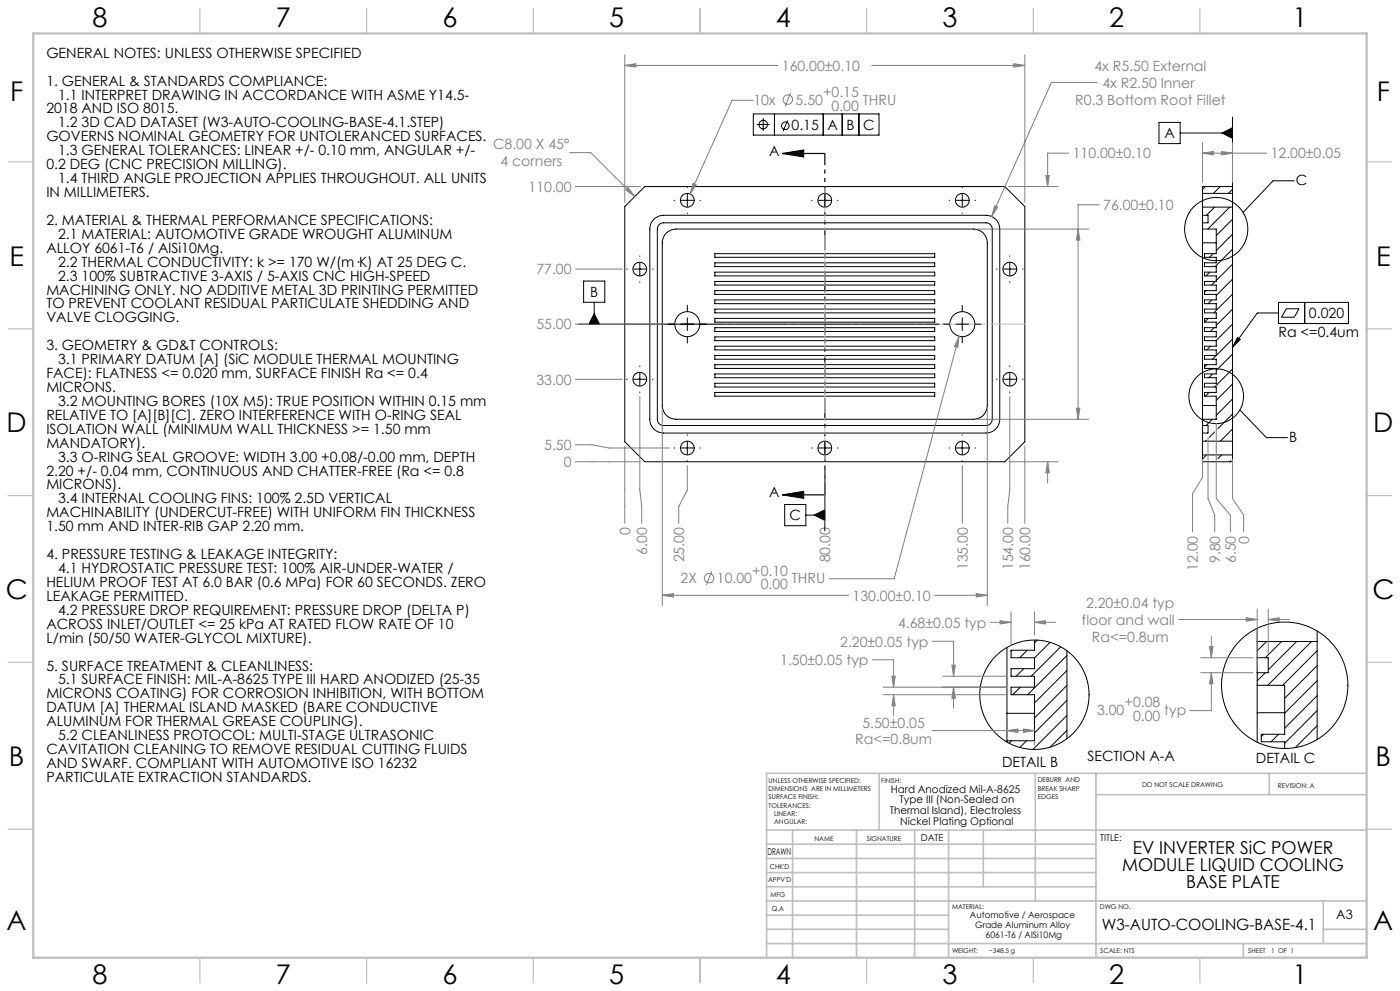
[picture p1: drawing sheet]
<svg xmlns="http://www.w3.org/2000/svg" width="420mm" height="297mm" viewBox="0 0 420 297" stroke-linecap="round" stroke-linejoin="round" font-family="sans-serif">
<g fill="none" stroke="#000" stroke-width=".3">
<path d="M226 34.1h37.7v6.4h-37.7zM227 37.3h3.9M229 35.4v3.8M232.3 34.1v6.4M236.3 36.1l-1.4 3.2M247 34.1v6.4M252.7 34.1v6.4M257.7 34.1v6.4M347.7 36.7h6.3v6.3h-6.3zM354 39.9h15.7M366.6 39.9l3.1-1.6v3.1zM369.7 35.1v25.7"/>
<path d="M206.2 56.1v.1M206.2 58.1v3.8M247.4 56.1v.1M247.4 58.1v3.8M288.7 56.1v.1M288.7 58.1v3.8M360.8 58v4.1M360.8 58h8.9v4.1M361.6 55.9l-.8 .9M366.1 55.9l-2.1 2.1M369.7 55.9h-8.9v2.1M369.7 56.8l-1.2 1.2"/>
<path d="M388.3 54.2h-6.4l-9 9.5M187.4 61.9l6-6h108l6 6v70.5l-6 6h-108l-6-6zM191.9 76.7v.1M191.9 78.7v3.8M196.1 65.7l1.7-1 1.3-.2h96.7a4.1 4.1 0 0 1 4.1 4.1v57.1a4.1 4.1 0 0 1-4.1 4.1h-96.7a4.1 4.1 0 0 1-4.2-4.1v-57.1l.2-1.2zM197.7 67.3l.6-.4 .8-.1h96.7a1.87 1.87 0 0 1 1.9 1.8v57.1a1.81 1.81 0 0 1-1.9 1.8h-96.7a1.81 1.81 0 0 1-1.9-1.8v-57.1zM199.9 69.8l1.6-.9 1.3-.3h89.3a4.1 4.1 0 0 1 4.1 4.2v48.7a4.1 4.1 0 0 1-4.1 4.2h-89.3a4.1 4.1 0 0 1-4.1-4.2v-48.7l.2-1.3zM202.2 60h.2M204.3 60h3.8M206.2 63.8v.2M210 60h.1M214.5 76h65.9v1.1h-65.9z"/>
<path d="M214.5 78.8h65.9v1.1h-65.9zM243.5 60h.1M245.5 60h3.8M247.4 63.8v.2M251.2 60h.2M284.7 60h.2M286.8 60h3.8M288.7 63.8v.2M292.5 60h.2M302.9 76.7v.1M302.9 78.7v3.8M360.8 68.6v4.2"/>
<path d="M360.8 64.5v2.3M360.8 64.5h1.6v2.3h-1.6M360.8 68.6h4.1v7.4h-3.5v1.1h3.5v1.7h-3.5v1.1h3.5v1.7h-3.5v1.1h3.5v1.6h-3.5v1.1h3.5v1.7h-3.5v1.1h3.5v1.7h-3.5v1.1h3.5v1.6h-3.5v1.2h3.5v1.6h-3.5v1.2M360.8 62.1v2.4M360.8 66.8v1.8M360.8 72.8v48.7M360.8 62.1h8.9M360.8 72.8h4.1M364 76l-1.2 1.1M364.4 62.1l-2.4 2.4M368.9 62.1l-6.6 6.5M369.7 62.1v70.1"/>
<path d="M369.7 65.7l-4.8 4.9M369.7 70.2l-4.8 4.9M369.7 74.7l-5.2 5.2M369.7 79.2l-4.8 4.9M173.5 97.2h108.3M175.1 84.2h6.3v6.4h-6.3zM178.3 94l1.5 3.2h-3.1zM178.3 90.6v6.6M188 80.6h.1M190 80.6h3.9M191.9 84.5v.1M195.8 80.6h.1"/>
<path d="M206.2 91.5v1.8M206.2 95.2v3.9M214.5 81.6h65.9v1.1h-65.9zM214.5 84.3h65.9v1.1h-65.9zM214.5 87.1h65.9v1.1h-65.9zM214.5 89.9h65.9v1.1h-65.9zM214.5 92.6h65.9v1.2h-65.9zM214.5 95.4h65.9v1.2h-65.9zM214.5 98.2h65.9v1.1h-65.9zM283 97.2h1.9M286.8 97.2h3.8M288.7 91.5v1.8"/>
<path d="M288.7 95.2v3.9M292.5 97.2h1.9M299 80.6h.1M301 80.6h3.8M302.9 84.5v.1M306.7 80.6h.2M361.4 96.6h3.5v1.6h-3.5v1.1h3.5v1.7h-3.5v1.1h3.5v1.6h-3.5v1.2h3.5v1.6M361.8 87.1l-.4 .5M362.5 95.4l-1.1 1.2M362.9 81.6l-1.1 1.1M363.5 89.9l-1.1 1.1M364.2 98.2l-1.1 1.1"/>
<path d="M364.6 84.3l-1.1 1.1M369.7 83.7l-4.8 4.8M369.7 88.2l-5.6 5.6M369.7 92.7l-4.8 4.8M369.7 97.2l-4.9 4.9M383.5 90.6h21v6.4h-21zM383.5 93.8h-6.3l-7.5 10.3M385.9 92.5h3.8l-1.4 2.6h-3.8zM391.4 90.6v6.4M188 113.7h.1M190 113.7h3.9M191.9 109.7v.2"/>
<path d="M191.9 111.8v3.8M191.9 117.5v.1M195.8 113.7h.1M206.2 101v1.8M214.5 109.3h65.9v1.1h-65.9zM214.5 101h65.9v1.1h-65.9zM214.5 103.7h65.9v1.2h-65.9zM214.5 106.5h65.9v1.2h-65.9zM214.5 112.1h65.9v1.1h-65.9zM214.5 114.9h65.9v1.1h-65.9zM214.5 117.6h65.9v1.1h-65.9zM288.7 101v1.8"/>
<path d="M299 113.7h.1M301 113.7h3.8M302.9 109.7v.2M302.9 111.8v3.8M302.9 117.5v.1M306.7 113.7h.2M361.4 101h.1M362.1 109.3l-.7 .7M362.7 117.6l-1.1 1.1M363.1 103.7l-1.1 1.2M363.8 112.1l-1.1 1.1M364.8 106.5l-1.1 1.2"/>
<path d="M364.9 106.5h-3.5v1.2h3.5v1.6h-3.5v1.1h3.5v1.7h-3.5v1.1h3.5v1.7h-3.5v1.1h3.5v1.6h-3.5v1.1h3.5v7h-4.1M369.7 101.6l-4.8 4.9M369.7 106.1l-4.8 4.9M369.7 110.6l-5.3 5.4M369.7 115.1l-4.8 4.9M369.7 119.6l-4.8 4.9M371.3 101.1l.8 .6-2.4 2.4zM202.2 134.3h.2M204.3 134.3h3.8M206.2 130.3v.2M206.2 132.4v3.8M206.2 138.1v.2"/>
<path d="M210 134.3h.1M243.5 134.3h.1M245.5 134.3h3.8M247.4 130.3v.2M247.4 132.4v3.8M247.4 138.1v.2M247.4 139.7v19.4M251.2 134.3h.2M284.7 134.3h.2M286.8 134.3h3.8M288.7 130.3v.2M288.7 132.4v3.8"/>
<path d="M288.7 138.1v.2M292.5 134.3h.2M360.8 132.2v4.1M360.8 121.5v4.2M360.8 127.5v2.3M360.8 127.5h1.6v2.3h-1.6M360.8 136.3v2.1h8.9v-2.1M360.8 125.7v1.8M360.8 129.8v2.4M360.8 136.3h8.9M360.8 132.2h8.9M360.8 121.5h4.1"/>
<path d="M361.9 136.5l-1.1 1.1M361.9 131.9l-.3 .3M363.7 125.7l-1.9 1.8M364.4 129.5l-1.6 1.6M366.5 136.3l-1.1 1.1M369.3 138.1l-.4 .3M369.7 132.2v4.1M369.7 128.6l-3.6 3.6M369.7 137.6h.1M369.7 124.1l-4.3 4.4M372 122.9l7.9 8.3h6.4M235.4 151.2h6.4v6.3h-6.4z"/>
<path d="M241.8 154.4h5.6M244.3 154.4l3.1-1.6v3.2zM302.1 194.1v19.7M303.7 194.9l-.4 .4M308.2 194.9l-2.3 2.2M310.3 191.8v3.1h-7v2.2h7v3.3h-7v2.3h7v3.2h-7v2.3h7v13.8h-8.2M311.2 191.8l-.9 .9M315 192.5l-4.7 4.7M318.2 193.8l-8.8 8.9M320.1 195v26.4M320.1 196.5l-11.8 11.7M377.2 188.3v4"/>
<path d="M377.2 197.1v4.5M377.2 197.1h3.3v4.5h-3.3M377.2 192.3v4.8M377.2 192.3h17.9M380 192.3l-2.8 2.7M384.5 192.3l-4.9 4.8M389 192.3l-8.5 8.4M393.5 192.3l-13.2 13.1M395.1 195l-10.3 10.4M395.1 199.5l-9.7 9.8M395.1 189.1v3.2M395.1 192.3v29.3"/>
<path d="M302.1 213.8v8.2M302.1 213.8h8.2M306.1 205.9l-2.3 2.3M307.1 200.4l-2.2 2.3M320.1 200.9l-9.8 9.8M320.1 205.4l-9.8 9.8M320.1 209.9l-9.8 9.8M320.1 214.4l-10.2 10.2M320.1 218.9l-5 5M377.2 205.4v8.2M377.2 205.4h8.2v14.7h-7v2.2h7v2M377.2 201.6v3.8"/>
<path d="M377.2 213.6v8.8M377.2 213.6h8.2M379.6 201.6l-2.4 2.4M395.1 204l-9.7 9.7M395.1 208.5l-9.7 9.7M395.1 213l-9.7 9.7M395.1 217.5l-6.5 6.5M302.1 222v.4M303.5 222l-.7 .7M308 222l-2 2M379.1 220.1l-.7 .7M383.6 220.1l-2.3 2.2"/>
<circle cx="229" cy="37.3" r="1.27"/>
<circle cx="235.6" cy="37.7" r="1.13"/>
<circle cx="206.2" cy="60" r="2.06"/>
<circle cx="247.4" cy="60" r="2.06"/>
<circle cx="288.7" cy="60" r="2.06"/>
<circle cx="364.9" cy="68.7" r="9.5"/>
<circle cx="191.9" cy="80.7" r="2.06"/>
<circle cx="206.2" cy="97.2" r="3.7"/>
<circle cx="288.7" cy="97.2" r="3.8"/>
<circle cx="303" cy="80.7" r="2.06"/>
<circle cx="191.9" cy="113.6" r="2.06"/>
<circle cx="303" cy="113.6" r="2.06"/>
<circle cx="364.9" cy="118.8" r="8.2"/>
<circle cx="206.2" cy="134.3" r="2.06"/>
<circle cx="247.4" cy="134.3" r="2.06"/>
<circle cx="288.7" cy="134.3" r="2.06"/>
<circle cx="310.3" cy="208.2" r="16.4"/>
<circle cx="385.4" cy="205.4" r="18.9"/>
</g>
<g fill="none" stroke="#808080" stroke-width=".3">
<path d="M187.4 19.6l3.3-.5v1zM187.4 16.4v44.2M187.4 19.6h46M261.5 19.6h45.9M304.1 19.1l3.3 .5-3.3 .5zM307.4 16.4v44.2M226 30.1h-6.4l-12.6 28M237.2 27.8l-1.7 4.1M329.1 24.7h-13.7l-17.9 40.2M170.9 45.8h6.3l13.2 13.1M172.6 55.9h19.6M187.7 56.9l.8-.7 1.9 2.7z"/>
<path d="M207.9 54.9l.9 .4-1.8 2.8zM302.7 55.9h14.8M313.8 52.6h1l-.5 3.3zM320.6 45.9h-6.3v10M360.8 45.9l3.2-.5v1zM360.8 45.9h19.2M360.8 42.7v11.9M366.4 45.4l3.3 .5-3.3 .5zM369.7 42.7v11.9M293.3 68.6h33.3M298.4 61.7l.9 .4-1.8 2.8zM323.4 68.6l.6 3.4h-1.1z"/>
<path d="M329.8 61.4h-6.4v64.3M172.6 97.2h26.6M172.6 80.6h14.1M172.6 113.7h14.1M191.9 118.9v27.9l.6 5v5M287.7 100.8l-.4 3.3-.9-.3zM287.7 100.8l-19.4 72.7h-19.5M302.9 118.9v27.9l-.6 5v5M172.6 138.4h19.6M172.6 133.3h5l5 1h18.3M187.4 133.7v23.1M198.7 122.8v58.8"/>
<path d="M206.2 139.5v7.3l-2.6 5v5M247.4 139.5v17.3M288.7 139.5v17.3M293.3 125.7h33.3M296.2 122.8v58.8M302.7 138.4h14.8M307.4 133.7v23.1M314.3 138.4l.5 3.3h-1zM314.3 138.4v6.3M322.9 122.3h1.1l-.6 3.4zM360.8 137.6v5.4l-3 5v11.4M362.4 131.1v18.3l2 5v5"/>
<path d="M364.9 126.9v22.5l4.2 5v5M369.7 137.6v11.8l3.4 5v5M198.7 178.4l3.3-.5v1zM198.7 178.4h55.9M213.5 171.2l-1.6 4.1M280.4 178.4h15.8M292.9 177.9l3.3 .5-3.3 .5zM261.7 197.7h6.4v8.2M279.7 192.2h6.4v10.5M285.6 199.4h1l-.5 3.3zM297.1 186.5h6.2M300 186l3.3 .5-3.3 .5z"/>
<path d="M303.3 183.3v10.3M310.3 186.5l3.3-.5v1zM310.3 183.3v7M310.3 186.5h6.4M353.6 185.7h23.6M360.2 197.1h15.7M362.9 193.8h1l-.5 3.3zM363.4 190.8v6.3M373.9 185.1l3.3 .6-3.3 .5zM377.2 182.5v17.8M380.5 185.7l3.3-.6v1.1zM380.5 182.5v13.4"/>
<path d="M380.5 185.7h6.3M264.9 208.2h37.1M264.9 205.9h37.1M267.6 202.7h1l-.5 3.2zM268.1 208.2l.5 3.3h-1zM268.1 208.2v6.4M279.6 219h30.7M282.9 202.7h19.1M286.1 205.9l.5 3.4h-1zM286.1 205.9v6.4M302.1 219l3.3-.5v1zM302.1 215.8v4.9"/>
<path d="M307 218.5l3.3 .5-3.3 .5zM360.2 201.6h15.7M363.4 201.6l.5 3.3h-1zM363.4 201.6v11.4h-6.4M310.3 222.1v1.2"/>
<circle cx="236.4" cy="29.8" r="1.41"/>
<circle cx="212.7" cy="173.3" r="1.41"/>
</g>
<path d="M234.7 46l6.4-1v2zM234.7 46h12.7M234.7 148.3l6.4-1v2zM234.7 148.3h12.7" fill="none" stroke="#000" stroke-width=".35"/>
<path d="M247.5 46v102.3" fill="none" stroke="#000" stroke-width=".35" stroke-dasharray="6.3 1.3 1.3 1.3 1.3 1.3" stroke-dashoffset="2.8" stroke-linecap="butt"/>
<path d="M187.5 97.1h120" fill="none" stroke="#c0c0c0" stroke-width=".3" stroke-dasharray="15.2 1.3 1.3 1.3" stroke-dashoffset="4.8" stroke-linecap="butt"/>
<path d="M247.5 138.4v-82.5" fill="none" stroke="#c0c0c0" stroke-width=".3" stroke-dasharray="15.2 1.3 1.3 1.3" stroke-dashoffset="4.5" stroke-linecap="butt"/>
<g fill="none" stroke="#c0c0c0" stroke-width=".35">
<path d="M60 2.5v7.5M110 2.5v7.5M160 2.5v7.5M210 2.5v7.5M260 2.5v7.5M310 2.5v7.5M360 2.5v7.5M2.5 48.5h7.5M410 48.5h7.5M2.5 98.5h7.5M410 98.5h7.5M2.5 148.5h7.5"/>
<path d="M410 148.5h7.5M2.5 198.5h7.5M410 198.5h7.5M2.5 248.5h7.5M410 248.5h7.5M60 287v7.5M110 287v7.5M160 287v7.5M210 287v7.5M260 287v7.5M310 287v7.5M360 287v7.5"/>
</g>
<g fill="none" stroke="#c0c0c0" stroke-width=".5">
<path d="M263.8 231.8v17M310.6 231.8v38.2M328.8 231.8v55.2M328.8 238.2h81.2M380.8 231.8v6.4M410 231.8h-180v55.2M230 248.8h180M230 257.3h98.8M230 253h98.8M237.8 248.8v38.2M257 248.8v38.2M274.4 248.8v38.2"/>
<path d="M284.6 248.8v38.2M295 248.8v17M230 265.8h98.8M230 261.5h98.8M230 278.5h54.6M230 274.3h54.6M230 270h180M397 278.5h13M397 270v12.8M230 282.8h180M373 282.8v4.2"/>
</g>
<path d="M10 10h400v277h-400z" fill="none" stroke="#c0c0c0" stroke-width=".7"/>
<g fill="#000">
<path d="M234.7 46l6.4-1v2zM234.7 148.3l6.4-1v2z"/>
<path d="M178.3 94l1.5 3.2h-3.1zM244.3 154.4l3.1 1.6v-3.2zM371.3 101.1l.8 .6-2.4 2.4zM366.6 39.9l3.1 1.5v-3.1z"/>
</g>
<path d="M187.4 19.6l3.3-.5v1zM304.1 19.1l3.3 .5-3.3 .5zM313.8 52.6h1l-.5 3.3zM314.3 138.4l.5 3.3h-1zM187.7 56.9l.8-.7 1.9 2.7zM207.9 54.9l-.9 3.2 1.8-2.8zM287.7 100.8l-1.3 3 .9 .3zM323.4 68.6l.6 3.4h-1.1zM322.9 122.3h1.1l-.6 3.4zM198.7 178.4l3.3-.5v1zM292.9 177.9l3.3 .5-3.3 .5zM298.4 61.7l-.9 3.2 1.8-2.8zM360.8 45.9l3.2-.5v1zM366.4 45.4l3.3 .5-3.3 .5zM302.1 219l3.3-.5v1zM307 218.5l3.3 .5-3.3 .5zM268.1 208.2l.5 3.3h-1zM267.6 202.7h1l-.5 3.2zM286.1 205.9l.5 3.4h-1zM285.6 199.4h1l-.5 3.3zM300 186l3.3 .5-3.3 .5zM310.3 186.5l3.3-.5v1zM363.4 201.6l.5 3.3h-1zM362.9 193.8h1l-.5 3.3zM373.9 185.1l3.3 .6-3.3 .5zM380.5 185.7l3.3-.6v1.1z" fill="#808080"/>
<g font-size="8.1">
<text x="27.8" y="8">8</text>
<text x="82.8" y="8">7</text>
<text x="132.8" y="8">6</text>
<text x="182.8" y="8">5</text>
<text x="232.8" y="8">4</text>
<text x="282.8" y="8">3</text>
<text x="332.8" y="8">2</text>
<text x="387.8" y="8">1</text>
<text x="3" y="30.4">F</text>
<text x="413" y="30.4">F</text>
<text x="2.8" y="79.6">E</text>
<text x="412.8" y="79.6">E</text>
<text x="2" y="129.6">D</text>
<text x="412" y="129.6">D</text>
<text x="1.7" y="179.6">C</text>
<text x="411.7" y="179.6">C</text>
<text x="2.7" y="229.6">B</text>
<text x="412.7" y="229.6">B</text>
<text x="2" y="278.9">A</text>
<text x="412" y="278.9">A</text>
<text x="27.8" y="295">8</text>
<text x="82.8" y="295">7</text>
<text x="132.8" y="295">6</text>
<text x="182.8" y="295">5</text>
<text x="232.8" y="295">4</text>
<text x="282.8" y="295">3</text>
<text x="332.8" y="295">2</text>
<text x="387.8" y="295">1</text>
</g>
<g font-size="5.3">
<text x="339.9" y="256">EV INVERTER SiC POWER</text>
<text x="336.7" y="261.1">MODULE LIQUID COOLING</text>
<text x="355.8" y="266.2">BASE PLATE</text>
</g>
<text font-size="4.7" x="330.6" y="278.8">W3-AUTO-COOLING-BASE-4.1</text>
<g font-size="4.2">
<text x="13.9" y="17.3">GENERAL NOTES: UNLESS OTHERWISE SPECIFIED</text>
<text x="13.9" y="25.7">1. GENERAL &amp; STANDARDS COMPLIANCE:</text>
<text x="17.4" y="29.8">1.1 INTERPRET DRAWING IN ACCORDANCE WITH ASME Y14.5-</text>
<text x="13.9" y="34">2018 AND ISO 8015.</text>
<text x="17.4" y="38.2">1.2 3D CAD DATASET (W3-AUTO-COOLING-BASE-4.1.STEP)</text>
<text x="237.5" y="38.9">0.15</text>
<text x="248.3" y="38.9">A</text>
<text x="254" y="38.9">B</text>
<text x="259" y="38.9">C</text>
<text x="349.3" y="41.4">A</text>
<text x="13.9" y="42.3">GOVERNS NOMINAL GEOMETRY FOR UNTOLERANCED SURFACES.</text>
<text x="17.4" y="46.5">1.3 GENERAL TOLERANCES: LINEAR +/- 0.10 mm, ANGULAR +/-</text>
<text x="230.7" y="46.7">A</text>
<text x="13.9" y="50.7">0.2 DEG (CNC PRECISION MILLING).</text>
<text x="13.9" y="59">IN MILLIMETERS.</text>
<text x="17.4" y="54.9">1.4 THIRD ANGLE PROJECTION APPLIES THROUGHOUT. ALL UNITS</text>
<text x="388.8" y="55.4">C</text>
<text x="13.9" y="67.4">2. MATERIAL &amp; THERMAL PERFORMANCE SPECIFICATIONS:</text>
<text x="17.4" y="71.6">2.1 MATERIAL: AUTOMOTIVE GRADE WROUGHT ALUMINUM</text>
<text x="13.9" y="75.7">ALLOY 6061-T6 / AlSi10Mg.</text>
<text x="17.4" y="79.9">2.2 THERMAL CONDUCTIVITY: k &gt;= 170 W/(m·K) AT 25 DEG C.</text>
<text x="13.9" y="88.3">MACHINING ONLY. NO ADDITIVE METAL 3D PRINTING PERMITTED</text>
<text x="17.4" y="84.1">2.3 100% SUBTRACTIVE 3-AXIS / 5-AXIS CNC HIGH-SPEED</text>
<text x="177" y="89">B</text>
<text x="13.9" y="92.4">TO PREVENT COOLANT RESIDUAL PARTICULATE SHEDDING AND</text>
<text x="392.7" y="95.4">0.020</text>
<text x="13.9" y="96.6">VALVE CLOGGING.</text>
<text x="383.5" y="101.1">Ra &lt;=0.4um</text>
<text x="13.9" y="105">3. GEOMETRY &amp; GD&amp;T CONTROLS:</text>
<text x="13.9" y="113.3">FACE): FLATNESS &lt;= 0.020 mm, SURFACE FINISH Ra &lt;= 0.4</text>
<text x="17.4" y="109.1">3.1 PRIMARY DATUM [A] (SiC MODULE THERMAL MOUNTING</text>
<text x="13.9" y="117.5">MICRONS.</text>
<text x="13.9" y="125.8">RELATIVE TO [A][B][C]. ZERO INTERFERENCE WITH O-RING SEAL</text>
<text x="17.4" y="121.7">3.2 MOUNTING BORES (10X M5): TRUE POSITION WITHIN 0.15 mm</text>
<text x="13.9" y="130">ISOLATION WALL (MINIMUM WALL THICKNESS &gt;= 1.50 mm</text>
<text x="13.9" y="134.2">MANDATORY).</text>
<text x="386.8" y="132.3">B</text>
<text x="13.9" y="142.5">2.20 +/- 0.04 mm, CONTINUOUS AND CHATTER-FREE (Ra &lt;= 0.8</text>
<text x="17.4" y="138.4">3.3 O-RING SEAL GROOVE: WIDTH 3.00 +0.08/-0.00 mm, DEPTH</text>
<text x="13.9" y="146.7">MICRONS).</text>
<text x="230.7" y="149">A</text>
<text x="13.9" y="155">MACHINABILITY (UNDERCUT-FREE) WITH UNIFORM FIN THICKNESS</text>
<text x="17.4" y="150.9">3.4 INTERNAL COOLING FINS: 100% 2.5D VERTICAL</text>
<text x="236.9" y="156">C</text>
<text x="13.9" y="159.2">1.50 mm AND INTER-RIB GAP 2.20 mm.</text>
<text x="13.9" y="167.6">4. PRESSURE TESTING &amp; LEAKAGE INTEGRITY:</text>
<text x="17.4" y="171.7">4.1 HYDROSTATIC PRESSURE TEST: 100% AIR-UNDER-WATER /</text>
<text x="13.9" y="175.9">HELIUM PROOF TEST AT 6.0 BAR (0.6 MPa) FOR 60 SECONDS. ZERO</text>
<text x="13.9" y="180.1">LEAKAGE PERMITTED.</text>
<text x="17.4" y="184.3">4.2 PRESSURE DROP REQUIREMENT: PRESSURE DROP (DELTA P)</text>
<text x="13.9" y="188.4">ACROSS INLET/OUTLET &lt;= 25 kPa AT RATED FLOW RATE OF 10</text>
<text x="13.9" y="192.6">L/min (50/50 WATER-GLYCOL MIXTURE).</text>
<text x="13.9" y="201">5. SURFACE TREATMENT &amp; CLEANLINESS:</text>
<text x="13.9" y="209.3">MICRONS COATING) FOR CORROSION INHIBITION, WITH BOTTOM</text>
<text x="17.4" y="205.1">5.1 SURFACE FINISH: MIL-A-8625 TYPE III HARD ANODIZED (25-35</text>
<text x="13.9" y="213.5">DATUM [A] THERMAL ISLAND MASKED (BARE CONDUCTIVE</text>
<text x="13.9" y="217.7">ALUMINUM FOR THERMAL GREASE COUPLING).</text>
<text x="17.4" y="221.8">5.2 CLEANLINESS PROTOCOL: MULTI-STAGE ULTRASONIC</text>
<text x="13.9" y="226">CAVITATION CLEANING TO REMOVE RESIDUAL CUTTING FLUIDS</text>
<text x="13.9" y="230.2">AND SWARF. COMPLIANT WITH AUTOMOTIVE ISO 16232</text>
<text x="300.6" y="229.9">DETAIL B</text>
<text x="326.3" y="228.2">SECTION A-A</text>
<text x="376.8" y="228.6">DETAIL C</text>
<text x="13.9" y="234.4">PARTICULATE EXTRACTION STANDARDS.</text>
</g>
<g font-size="4.2" fill="#808080">
<text x="234.6" y="21.2">160.00±0.10</text>
<text x="328.3" y="21.2">4x R5.50 External</text>
<text x="246.9" y="29.1">+0.15</text>
<text x="330.7" y="26.3">4x R2.50 Inner</text>
<text x="226" y="31.4">10x</text>
<text x="238.7" y="31.4">5.50</text>
<text x="249.5" y="33.2">0.00</text>
<text x="258.9" y="31.4">THRU</text>
<text x="322.6" y="31.3">R0.3 Bottom Root Fillet</text>
<text x="147.9" y="44.7">C8.00 X 45°</text>
<text x="321.8" y="47.5">110.00±0.10</text>
<text x="381.2" y="47.5">12.00±0.05</text>
<text x="150.1" y="49.8">4 corners</text>
<text x="158.6" y="57.5">110.00</text>
<text x="331" y="63">76.00±0.10</text>
<text x="160.9" y="82.2">77.00</text>
<text x="160.9" y="98.7">55.00</text>
<text x="160.9" y="115.2">33.00</text>
<text x="163.3" y="134.9">5.50</text>
<text x="169.1" y="140">0</text>
<text x="189.1" y="160.3" transform="rotate(-90 189.1 160.3)">0</text>
<text x="194.1" y="166.2" transform="rotate(-90 194.1 166.2)">6.00</text>
<text x="374.7" y="162.9" transform="rotate(-90 374.7 162.9)">0</text>
<text x="205.3" y="168.5" transform="rotate(-90 205.3 168.5)">25.00</text>
<text x="225.6" y="172.5">+0.10</text>
<text x="249.1" y="168.5" transform="rotate(-90 249.1 168.5)">80.00</text>
<text x="290.3" y="170.9" transform="rotate(-90 290.3 170.9)">135.00</text>
<text x="304" y="170.9" transform="rotate(-90 304 170.9)">154.00</text>
<text x="309.1" y="170.9" transform="rotate(-90 309.1 170.9)">160.00</text>
<text x="359.4" y="171.1" transform="rotate(-90 359.4 171.1)">12.00</text>
<text x="366" y="168.8" transform="rotate(-90 366 168.8)">9.80</text>
<text x="370.7" y="168.8" transform="rotate(-90 370.7 168.8)">6.50</text>
<text x="204.2" y="174.8">2X</text>
<text x="215.1" y="174.8">10.00</text>
<text x="228.2" y="176.6">0.00</text>
<text x="237.6" y="174.8">THRU</text>
<text x="255.8" y="180">130.00±0.10</text>
<text x="325.8" y="182.2">2.20±0.04 typ</text>
<text x="269.4" y="188.1">4.68±0.05 typ</text>
<text x="324.6" y="187.2">floor and wall</text>
<text x="252.1" y="193.8">2.20±0.05 typ</text>
<text x="327.6" y="192.3">Ra&lt;=0.8um</text>
<text x="234.1" y="199.3">1.50±0.05 typ</text>
<text x="329.1" y="214.3">3.00</text>
<text x="337.3" y="212">+0.08</text>
<text x="349.3" y="214.3">typ</text>
<text x="258.7" y="218">5.50±0.05</text>
<text x="339.9" y="216.1">0.00</text>
<text x="256.6" y="223.1">Ra&lt;=0.8um</text>
</g>
<text font-size="3.9" x="400.9" y="275.5">A3</text>
<g font-size="3.2">
<text x="267.2" y="237.6">Hard Anodized Mil-A-8625</text>
<text x="267" y="243.9">Thermal Island), Electroless</text>
<text x="269.9" y="240.8">Type III (Non-Sealed on</text>
<text x="270.1" y="247.1">Nickel Plating Optional</text>
</g>
<g font-size="2.8">
<text x="276.2" y="252">DATE</text>
<text x="230.2" y="256.3">DRAWN</text>
<text x="330.1" y="252.1">TITLE:</text>
</g>
<g font-size="2.7">
<text x="291" y="275.2">Automotive / Aerospace</text>
<text x="292.5" y="278.2">Grade Aluminum Alloy</text>
<text x="295.7" y="281.2">6061-T6 / AlSi10Mg</text>
</g>
<g font-size="2">
<text x="230.6" y="234.6">UNLESS OTHERWISE SPECIFIED:</text>
<text x="230.6" y="237.1">DIMENSIONS ARE IN MILLIMETERS</text>
<text x="230.6" y="239.6">SURFACE FINISH:</text>
<text x="264.4" y="234.6">FINISH:</text>
<text x="311.3" y="234.5">DEBURR AND</text>
<text x="311.3" y="237">BREAK SHARP</text>
<text x="311.3" y="239.5">EDGES</text>
<text x="342.6" y="236">DO NOT SCALE DRAWING</text>
<text x="383.3" y="236.2">REVISION: A</text>
<text x="230.6" y="242.1">TOLERANCES:</text>
<text x="232.2" y="244.6">LINEAR:</text>
<text x="232.2" y="247.1">ANGULAR:</text>
<text x="244.3" y="252">NAME</text>
<text x="260" y="251.9">SIGNATURE</text>
<text x="230.9" y="260.3">CHK'D</text>
<text x="230.4" y="264.4">APPV'D</text>
<text x="231.1" y="268.8">MFG</text>
<text x="231.5" y="273">Q.A</text>
<text x="285.6" y="272.5">MATERIAL:</text>
<text x="330" y="272.5">DWG NO.</text>
<text x="285.6" y="285.5">WEIGHT:</text>
<text x="296.7" y="285.5">~348.5 g</text>
<text x="330.1" y="285.6">SCALE: NTS</text>
<text x="374.5" y="285.6">SHEET</text>
<text x="381.3" y="285.6">1 OF 1</text>
</g>
</svg>
